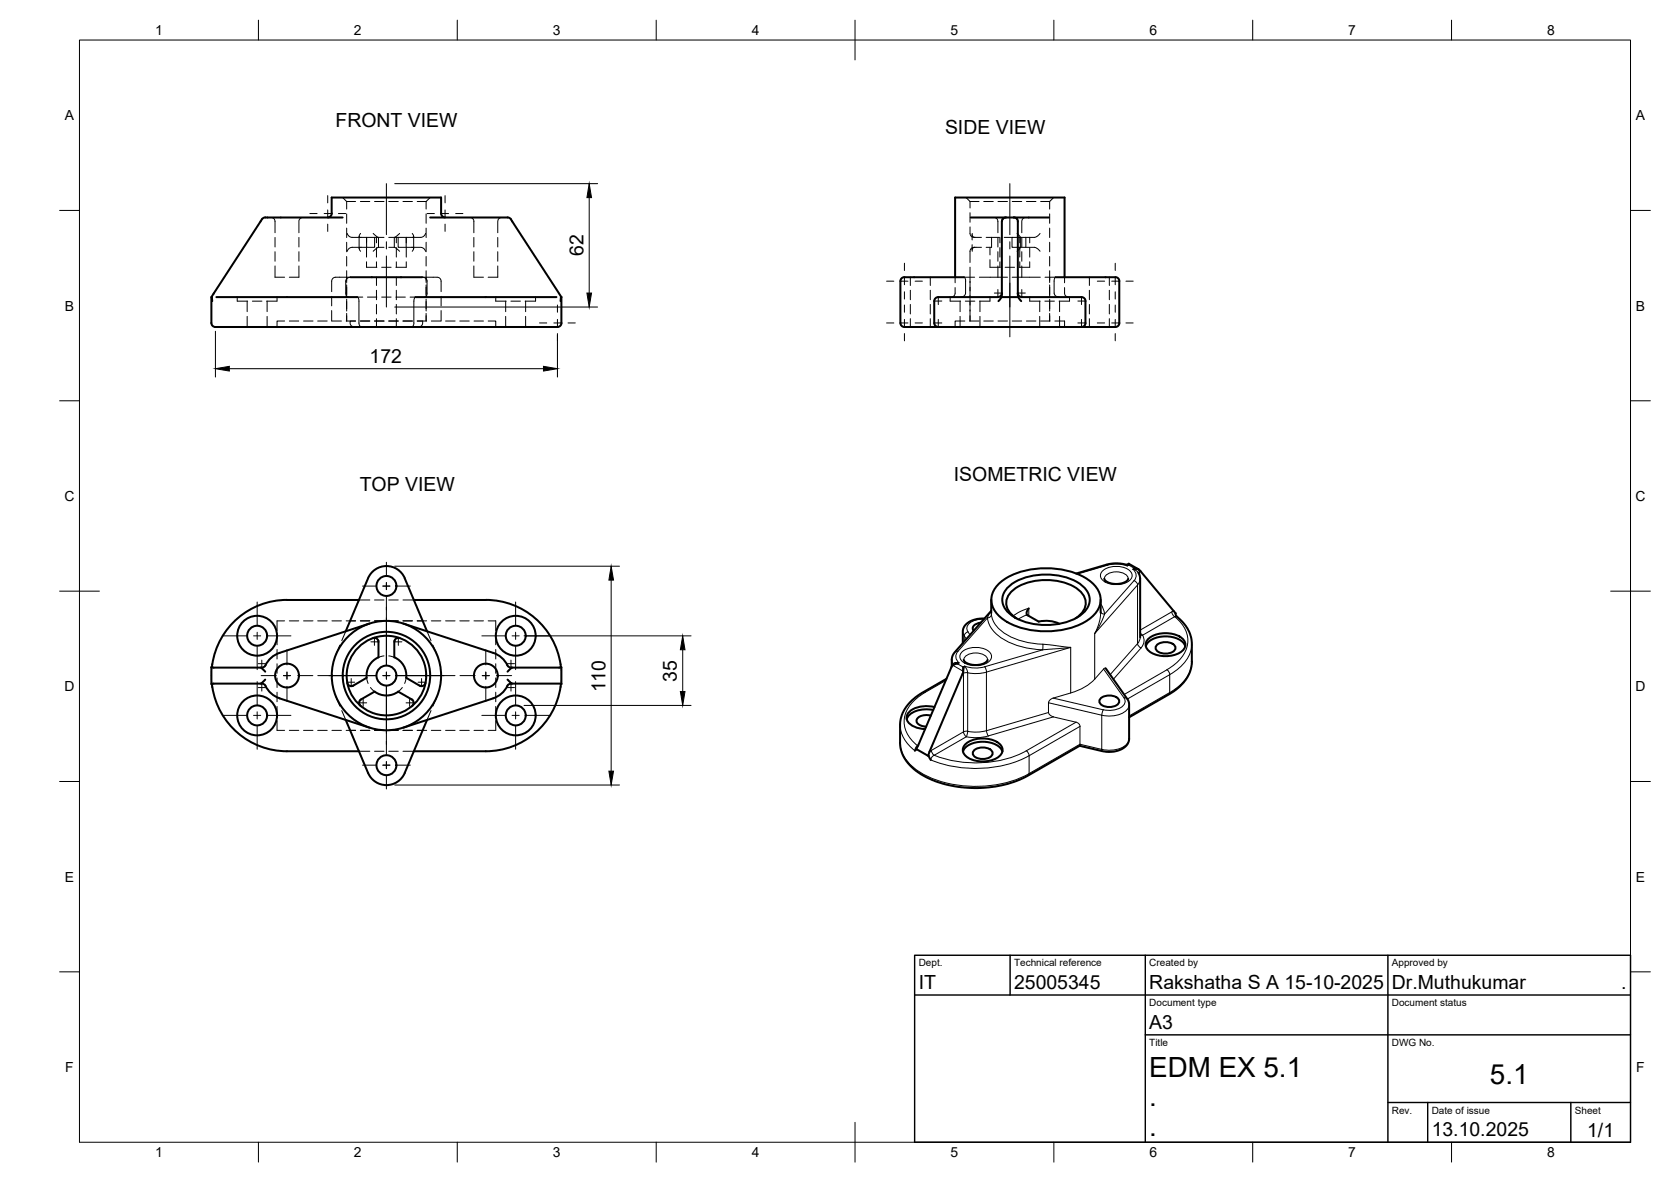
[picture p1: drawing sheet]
<svg xmlns="http://www.w3.org/2000/svg" width="420mm" height="297mm" viewBox="0 0 420 297" stroke-linecap="round" stroke-linejoin="round" font-family="sans-serif">
<!-- layer: Hidden -->
<g fill="none" stroke="#000" stroke-width=".25">
<path d="M68.2 54.7a1 1 0 0 1 1 1v2.8M69.2 59.7v2.4M75.2 59.7v2.4M76.2 54.7a.97 .97 0 0 0-1 1v2.8M86.1 49.6l1.1 1M87.2 50.6h2.2M87.2 50.6v1.9M87.2 53.7v2.4M87.2 57.3v2.4M87.3 58.7l.5 .7 .5 .2 2.3 .1M90.3 59.4v3M90.6 50.6h2.4"/>
<path d="M90.7 58.7l-.4 .7 .2 .3h6.1M92.2 59.7v2.5M93.8 58.7l1.3 1M94.2 50.6h2.4M94.2 59.7v2.5h-3.7l-.2 .2 .4 .7M94.7 59.7v1.3M95.2 59.7v2.5M97.7 50.6h2.4M99.1 59.7v2.5M99.7 59.7v1.3M100.1 59.7v2.5h3.7l.2 .2-.3 .7M100.5 58.7l-1.3 1"/>
<path d="M101.3 50.6h2.4M102.2 59.7l-.1 2.5M103.7 58.7l.3 .7-.3 .3M104 59.4v3M104.9 50.6h2.2M107 58.7l-.5 .7-.6 .3h-8.2M107.1 50.6v1.9M107.1 53.7v2.4M107.1 57.3v2.4M108.2 49.6l-1.1 1M118.2 54.7a.97 .97 0 0 1 .9 1v2.8M119.1 59.7v2.4"/>
<path d="M125.2 59.7v2.4M126.2 54.7a1 1 0 0 0-1 1v2.8M242.9 49.6l1 1M243.9 57v1.7a1.18 1.18 0 0 0 1.5 1h1.4M243.9 50.6h2.3M243.9 50.6v1.7M243.9 53.5v2.3M244.4 59v1.3M244.5 58.7v.7l.7 .3M247.4 50.6h2.3M248 59.7h3.3M249.3 59.7v2.5h-1.3"/>
<path d="M249.9 54.7a1 1 0 0 1 1 1v2.8M250.9 59.7v2.4M250.9 50.6h2.4M251.4 59.7v1.3M252.5 59.7h2M254.5 50.6h2.4M255.7 58.7l.7 .6 .2 .3-.2 .1M256.4 59.7v1.3M256.4 59.7h-1.9v2.5h2.1l-.9 .9M256.9 59.7v2.4M257.9 54.7a1 1 0 0 0-1 1v2.8M257.9 59.7v2.5"/>
<path d="M258.1 50.6h2.4M258.9 59.7v1.3M261.5 58.7l-.6 .6-.6 .3-3.8 .1 .1 2.5h3.5l.6 .2 .8 .7M261.7 50.6h2.2M263.9 50.6v1.9M263.9 53.7v2.4M263.9 57.3v2.4M264.9 49.6l-1 1M59.6 74.7v1h2.7M62.1 75.7v2.6M62.1 79.5v2.7M63.5 75.7h2.3"/>
<path d="M67.2 75.7v2.6M67.2 79.5v2.7M69.2 66.8v2.9h2.4M69.2 63.3v2.3M69.7 74.7v1h-2.7M75.2 66.8v2.9h-2.5M75.2 63.3v2.3M83.4 74.5v2.4M83.4 78v2.7M87.2 60.9v2.4M87.2 64.5v2.4M87.2 68v3"/>
<path d="M87.2 71.6v3M87.2 75.2v3M87.2 78.8v1.9M88.2 69.7h-3.7a1 1 0 0 0-1.1 1v2.6M89.8 74.7h1.4M90.6 62.2h-2.4l-.6 .4-.3 .5M92.2 65.8v1.4h2.6M92.2 62.2v2.4M92.4 74.7h2.4M94.7 62.2v2.4M94.7 65.8v1.4M94.7 69.7v2"/>
<path d="M94.7 72.9v2.4M94.7 76.5v2.4M95.2 62.2l-1.4 .9M95.2 62.2h1.4M96 67.2h2.3M96 74.7h2.3M97.7 62.2h1.4M99.1 62.2l1.4 .9M99.5 74.7h2.4M99.7 62.2v2.4M99.7 65.8v1.4M99.7 69.7v2"/>
<path d="M99.7 72.9v2.4M99.7 76.5v2.4M102.2 65.8v1.4h-2.7M102.2 62.2v2.4M103.1 74.7h1.4M103.7 62.2h2.4l.6 .4 .3 .5M106.1 69.7h3.8a1 1 0 0 1 1 1v2.6M107.1 60.9v2.4M107.1 64.5v2.4M107.1 68v3M107.1 71.6v3M107.1 75.2v3"/>
<path d="M107.1 78.8v1.9M110.9 74.5v2.4M110.9 78v2.7M119.1 66.8v2.9h2.5M119.1 63.3v2.3M124.7 74.7v1h2.6M125.2 66.8v2.9h-2.5M125.2 63.3v2.3M127.1 75.7v2.6M127.1 79.5v2.7M128.5 75.7h2.4M132.2 75.7v2.6"/>
<path d="M132.2 79.5v2.7M134.7 74.7v1h-2.7M228.9 69.7v2M228.9 72.9v2.4M228.9 76.5v2.4M233.9 69.7v2M233.9 72.9v2.4M233.9 76.5v2.4M238.9 74.7v1h2.6M240.2 72.3v1.4a1 1 0 0 1-1 1M240.2 69.7v1.4M241.4 75.7v2.6"/>
<path d="M241.4 79.5v2.7M242.4 69.7h2.7M242.7 75.7h2.4M243.9 67.1v2.4M243.9 69.7v11M244.4 61.5v1.3M245.2 62.2h-.3a1 1 0 0 0-1 .9v2.9M246.3 69.7h4.6M246.4 75.7v2.6M246.4 79.5v2.7M246.8 62.2h-1.9l-.4 .3v.6M248.9 65.3v1.9h2.6"/>
<path d="M248.9 74.7v1h-2.6M248.9 62.2v1.9M250.9 69.7h2.4M250.9 63.3v2.3M250.9 66.8v2.9M251.4 62.2v2.4M251.4 65.8v1.4M252.7 67.2h2.4M254.5 69.7h2.4M256.4 62.2v2.4M256.4 65.8v1.4M256.9 69.7h4.7"/>
<path d="M256.9 63.3v2.3M256.9 66.8v2.9M258.9 65.8v1.4h-2.6M258.9 74.7v1h2.6M258.9 62.2v2.4M261.4 75.7v2.6M261.4 79.5v2.7M262.7 75.7h2.4M262.8 69.7h2.7M263.9 60.9v2.4M263.9 64.5v2.4M263.9 68v3"/>
<path d="M263.9 71.6v3M263.9 75.2v3M263.9 78.8v1.9M266.4 75.7v2.6M266.4 79.5v2.7M267.7 72.3v1.4a1 1 0 0 0 1 1M267.7 69.7v1.4M268.9 74.7v1h-2.6M273.9 69.7v2M273.9 72.9v2.4M273.9 76.5v2.4M278.9 69.7v2"/>
<path d="M278.9 72.9v2.4M278.9 76.5v2.4M71.6 80.7h-1.9v1.5M72.7 80.7h2.4M76.3 80.7h2.4M79.9 80.7h2.4M83.5 80.7h2.4M87 80.7h2.4h-1.4a1.14 1.14 0 0 0 1.1 1.5M90.6 80.7h2.4M94.2 80.7h2.4M94.7 80.1v2.1M97.7 80.7h2.4"/>
<path d="M99.7 80.1v2.1M101.3 80.7h2.4M104.9 80.7h2.4M106.3 80.7a1.14 1.14 0 0 1-1.1 1.5M108.5 80.7h2.3M112 80.7h2.4M115.6 80.7h2.4M119.2 80.7h2.4M122.7 80.7h2v1.5M228.9 80.1v2.1M233.9 80.1v2.1M242.6 80.7h-2.4v1.5"/>
<path d="M243.8 80.7h2.4M247.4 80.7h2.3M250.9 80.7h2.4M254.5 80.7h2.4M258.1 80.7h2.4M261.7 80.7h2.3M265.2 80.7h2.5v1.5M273.9 80.1v2.1M278.9 80.1v2.1M69.7 159.7v2.3M71.6 156h-1.9v2.5M72.7 156h2.4"/>
<path d="M76.3 156h2.4M79.9 156h2.4M83.5 156h2.4M86.9 158.7l-1 2.3M87 156h2.4M90.3 150.8h2.7M90.6 156h2.4M94.2 156h2.4M94.2 150.8h2.4M97.7 156h2.4M97.7 150.8h2.4M101.3 156h2.4"/>
<path d="M101.3 150.8h2.8M104.9 156h2.4M107.4 158.7l1 2.3M108.5 156h2.3M112 156h2.4M115.6 156h2.4M119.2 156h2.4M122.7 156h2v2.5M124.7 159.7v2.3M53.3 167.6l-.2 2.2 .2 2.1M69.7 163.2v2.4M69.7 166.8v2.4"/>
<path d="M69.7 170.4v2.4M69.7 174v2.3M69.7 177.5v2.4M84.5 175.1l1 2.4M85.5 162.1l-1 2.3M85.9 178.6l1 2.3M92.2 170.3l.4 1.5M93.2 172.8l1 1M96.6 164.8l-1.4 .4M97.7 164.8l1.4 .4M101.2 172.8l-1.1 1M102.1 170.3l-.4 1.5"/>
<path d="M108.4 178.6l-1 2.3M108.8 162.1l1 2.3M109.8 175.1l-1 2.4M124.7 163.2v2.4M124.7 166.8v2.4M124.7 170.4v2.4M124.7 174v2.3M124.7 177.5v2.4M141 167.6l.2 2.2-.2 2.1M69.7 181.1v2.4h1.9M72.7 183.5h2.4M76.3 183.5h2.4"/>
<path d="M79.9 183.5h2.4M83.5 183.5h2.4M87 183.5h2.4M90.3 188.8h2.7M90.6 183.5h2.4M94.2 183.5h2.4M94.2 188.8h2.4M97.7 183.5h2.4M97.7 188.8h2.4M101.3 183.5h2.4M101.3 188.8h2.8M104.9 183.5h2.4"/>
<path d="M108.5 183.5h2.3M112 183.5h2.4M115.6 183.5h2.4M119.2 183.5h2.4M124.7 181.1v2.4h-2"/>
</g>
<!-- layer: Visible -->
<g fill="none" stroke="#000" stroke-width=".51">
<path d="M65.8 55.1l-12.6 19.5 .2 1.1M66.7 54.7h19.4M66.7 54.6l-.8 .5M82.4 54.6a.97 .97 0 0 0 1-1v-4h27.5v4a1.01 1.01 0 0 0 1 1M108.2 54.7h19.4M127.6 54.6l.9 .5M128.5 55.1l12.7 19.6M244.1 54.7h19.6M251.9 55.7l-.1 19M252.9 54.6l-.6 .3-.4 .7M254.9 54.6l.7 .3 .3 .7v18.4l.1 .7 .8 1M53.1 74.7v6.5a1.01 1.01 0 0 0 1.1 1"/>
<path d="M54.4 74.7h35.4M88.2 69.7h17.9M104.5 74.7h35.4M141.2 74.7l-.3 1M141.2 74.7v6.5a1.4 1.4 0 0 1-1.7 1h-85.4M227.4 69.7h15M227.4 69.6a1.01 1.01 0 0 0-1 1.1v10.5a1.01 1.01 0 0 0 1 1M240.2 69.7v-20.1h27.5v20.1M251.8 74.7l-.7 1M251.8 74.7h4.2M251.9 73.7a1.01 1.01 0 0 1-1 1h-14a1.86 1.86 0 0 0-1.9 .6l-.1 5.9a1.01 1.01 0 0 0 1 1M255.9 73.7a1.01 1.01 0 0 0 1 1h14a1.91 1.91 0 0 1 2 .6v5.9a.97 .97 0 0 1-1 1"/>
<path d="M265.5 69.7h13.9a1.99 1.99 0 0 1 2 .6l.1 10.9a1.4 1.4 0 0 1-1.7 1h-7.9M227.4 82.2h8.5M235.9 82.2h36M72.2 150.8h18.1M72.2 150.8a19 19 0 0 0-18.8 16.1M86.9 158.7l5.7-13.4a5 5 0 0 1 4.6-3.1 5 5 0 0 1 4.6 3.1l5.6 13.4M92.9 156.7l-22.6 7.4a6.3 6.3 0 0 0-3.7 3.3l-.8 .4-12.7-.1M104.1 150.8h18.1M122.2 150.8a19.2 19.2 0 0 1 18.9 16.9l-12.6 .1-.5-.2a7.5 7.5 0 0 0-4-3.5l-22.6-7.4M246.6 156.5a1.74 1.74 0 0 0-2 1.7l.2 .3M247.5 155.5h-1.3l-1.4 .3-1.2 .5-.9 .8-.6 1.3v3.2M249.2 153.5l-9.1 10.4a2.87 2.87 0 0 0-.8 1.9v1.7"/>
<path d="M249.2 150.7v3.3M251.2 146.7a18.8 18.8 0 0 1 14.8-3.7 14.6 14.6 0 0 1 9.6 4.5 5.1 5.1 0 0 1-.8 7.3 18.8 18.8 0 0 1-14.8 3.7 14.6 14.6 0 0 1-9.6-4.6 5.1 5.1 0 0 1 .8-7.2zM253.4 147.6a15.2 15.2 0 0 1 12.8-2.9 9.9 9.9 0 0 1 7.4 4.4 4.3 4.3 0 0 1-1.8 5.5 16.6 16.6 0 0 1-17.6 0 4.3 4.3 0 0 1-.8-7zM255.6 155.4a4.1 4.1 0 0 1-1.3-6.7 14.1 14.1 0 0 1 12.4-2.5 8.7 8.7 0 0 1 6 4 4.1 4.1 0 0 1-2.3 5.2M258.7 152.9l-.6 .9 .1 .7 3 1.7 1.5-.2 1.6 .1 2.1 .6M276.8 150.7v3.3M277.7 145.4l.2 .5 .6 .4 1.8 .5 2.3-.4 .7-.4 .4-.6M283.8 141.7v.3M283.8 141.7l-.5 .2-2.3-.3-2.2 .1-8.2 2.4M283.8 141.7l2.4 1.4M285.3 142.8l.9 .2 .6 .6M286.2 143.9l.5 1.4v14.9"/>
<path d="M286.8 143.6l8.7 10.6a1.95 1.95 0 0 0 1.2 1.4 8.5 8.5 0 0 1 3 6.2l-.1 5.8-.6 1.8-1.4 2.1-1 1.1-1.9 1.4-10.8 6.3M53.1 167.7v4.2M53.4 166.9l-.3 .8M65.5 167.8l1.2 1M66.7 170.8l-1.2 1M90.7 177.4l-.4-.7 .3-.8 3.6-2.1a5 5 0 0 0 5.9 0l3.6 2.1 .3 .8-.3 .7M92.2 170.3l-3.7 2.1-.8-.1-.4-.7M93.8 160.3l.8 .1 .5 .6M95.1 161l.1 4.2a5 5 0 0 0-3 5.1M99.1 161.3v3.9M99.2 165.2a5 5 0 0 1 2.9 5.1l3.8 2.1 .7-.1 .4-.7M99.2 161v.3"/>
<path d="M100.5 160.3l-.8 .1-.5 .6M127.6 170.8l1.2 1M128.8 167.8l-1.2 1M141.2 171.9l-12.7-.1-.5 .1a7.5 7.5 0 0 1-4 3.6l-22.6 7.4M141.2 171.9l-.2 .1a19 19 0 0 1-18.8 16.8h-18.1M141.2 167.7v4.2M234.1 179.8a3.1 3.1 0 0 0-3.6 1.2 1.71 1.71 0 0 0 1.8 1.5l.6 .1M234.7 178.4a6.4 6.4 0 0 0-6.5 1.9l-.2 .4M235 177.7a7.1 7.1 0 0 0-6.5 1.3 2.14 2.14 0 0 0 1.1 3.5l1.4 .5 1.6 .2M239.9 167l-.1 .1M240.8 166.8l-1 .2-.5 .5-8.9 20.7 3 1.7M242 169.3l-8.3 19.6-.3 1 .6 1.1"/>
<path d="M242.2 167.6v1.1M242.2 168.7l-.2 .6M242.3 165.8l.1 .3 .7 .6 1.9 .4 1.4-.1 .9-.2 .7-.5 .3-.5M276.7 175.5a3.4 3.4 0 0 1 4.7 .4 1.57 1.57 0 0 1-1.8 1.7 3 3 0 0 1-3.1-1v-.7zM278 168l5.6 7.9 .3 .7v9.4l-.6 1.2-1.1 1-1.9 .6-2 .1-6.8-1.5-15.1 8.5-4.2 1.4-4.3 .6h-5.4l-4.6-.7-2.8-.9-1.9-.8-1.8-1-1.9-1.5a8.6 8.6 0 0 1-3.2-6.3l.1-5.9 .5-1.6 .9-1.5 1.6-1.8 1.6-1.2 7-4.1M288.1 162.4a4.9 4.9 0 0 1 5-2.5 4.9 4.9 0 0 1 4.9 2.5M288.9 160.4a7.1 7.1 0 0 1 8.8 .5 2.1 2.1 0 0 1-1.1 3.1 7.5 7.5 0 0 1-7.7-.4 1.94 1.94 0 0 1 0-3.2zM290.9 162.1a3.4 3.4 0 0 1 4.6 .3 1.57 1.57 0 0 1-1.8 1.8 3 3 0 0 1-3.1-1v-.8zM86.9 180.9l5.7 13.3a5 5 0 0 0 4.6 3.1 5 5 0 0 0 4.6-3.1l5.6-13.3M92.9 182.9l-22.6-7.4a6.3 6.3 0 0 1-3.7-3.4l-.8-.3h-12.2l-.5 .1 .2 .1a19.1 19.1 0 0 0 18.9 16.8h18.1M230.4 188.3l-.4 .4M242.1 188.9a4.9 4.9 0 0 1 5-2.5 4.9 4.9 0 0 1 4.9 2.5"/>
<path d="M242.9 186.9a7.1 7.1 0 0 1 8.8 .5 2.1 2.1 0 0 1-1.1 3.1 7.5 7.5 0 0 1-7.7-.4 1.94 1.94 0 0 1 0-3.2zM244.9 188.6a3.4 3.4 0 0 1 4.6 .3 1.57 1.57 0 0 1-1.8 1.8 3 3 0 0 1-3-1v-.8z"/>
<circle cx="64.7" cy="159.8" r="5"/>
<circle cx="64.7" cy="159.8" r="2.51"/>
<circle cx="97.2" cy="147.3" r="2.51"/>
<circle cx="129.7" cy="159.8" r="5"/>
<circle cx="129.7" cy="159.8" r="2.51"/>
<circle cx="64.7" cy="179.8" r="5"/>
<circle cx="64.7" cy="179.8" r="2.51"/>
<circle cx="72.2" cy="169.8" r="3"/>
<circle cx="97.2" cy="169.8" r="10"/>
<circle cx="97.2" cy="169.8" r="2.51"/>
<circle cx="97.2" cy="169.8" r="11"/>
<circle cx="97.2" cy="169.8" r="13.7"/>
<circle cx="122.2" cy="169.8" r="3"/>
<circle cx="129.7" cy="179.8" r="5"/>
<circle cx="129.7" cy="179.8" r="2.51"/>
<circle cx="97.2" cy="192.3" r="2.51"/>
</g>
<!-- layer: Visible Narrow -->
<g fill="none" stroke="#000" stroke-width=".25">
<path d="M88.2 69.6a1.18 1.18 0 0 0-1.3 1.1v3a.89 .89 0 0 0 .6 1M89.8 74.7l.3 .3 .2 .7v5.5a.89 .89 0 0 0 .6 1M104.1 75.7v5.5M104.5 74.7l-.3 .3-.1 .7M106.1 69.6a1.18 1.18 0 0 1 1.3 1.1M107.4 70.7v3M107.4 73.7a.9 .9 0 0 1-.5 1M242.4 69.6l.3 .3 .1 .8M242.8 70.7v3a1.1 1.1 0 0 1-1.2 1M265.1 73.7a1.1 1.1 0 0 0 1.2 1M265.5 69.6l-.4 .7-.1 3.4M104.1 81.2a.89 .89 0 0 1-.7 1"/>
<path d="M242.1 158.7l.4 1.1M242.4 159.8v1.4M242.4 159.8l.6 .8M243.4 158.8l.5 .7M243.4 158.8a1.19 1.19 0 0 0-.9 1M247.4 155.6a4.1 4.1 0 0 0-4.3 2l.3 1.2M249.2 154l.1 .4M249.2 153.5l-.9 1.8-7.4 8.4M254.8 154.8l1.4-1 2.5-.9v1.9M258.2 154.5l-2.2 1.1M276.7 151.7l.7 1.3 .3 1.3M276.8 154l-.5 2.7-1 2.5v11.5"/>
<path d="M276.8 153.7a.94 .94 0 0 0 .9 .6M277.3 143.4a5.6 5.6 0 0 1 7.2 .5 1.93 1.93 0 0 1-1.6 2.6 5.6 5.6 0 0 1-6-1.1 1.5 1.5 0 0 1 .4-2zM277.7 145.4a2.98 2.98 0 0 1 3.7-1.6 2.29 2.29 0 0 1 2.3 1.6M277.7 154.3l-1 2.6-1.4 2.3 10.7-12.2v14.7M278.1 141.9l.3 .1M278.4 142.1l-7.5 2.2M278.4 142.1l1.4-.3h1.5l2.1 .4M283.4 142.2l.4-.2 1.4 .8-.4 .3M283.7 141.8h-.1a.25 .25 0 0 1-.2 .3 .25 .25 0 0 1-.3-.2l-.1-.1M284.9 143a1.91 1.91 0 0 1 .2 2.9M286.6 143.7l-.5-.6h-1.3l.8 .3 .6 .5M286.6 143.7v1"/>
<path d="M286.6 143.7l-.3 .3M286.7 145.4l-.2 .8-.5 .8a1.22 1.22 0 0 0-.9-1.1l-7.4 8.4M286.7 158.9l.6 .7M286.7 159.6h.6M286.8 143.6l-.2 .1M287.3 159.6a2.54 2.54 0 0 1-.4 3.2l-6.9 7.9M294.6 153.7l.2 .7 .5 .6M295.1 153.6l-8.4 4.8M295.4 155a7.1 7.1 0 0 1 2.6 8.8 10.8 10.8 0 0 1-4.6 4.5M295.8 154.9h-.4l-8.1 4.7M232.1 174h.5M232.6 174a8.9 8.9 0 0 0-5.3 7.5 7.9 7.9 0 0 0 3.4 5.9"/>
<path d="M237.8 171l-5.2 3M239.3 165.8l.4 1.2M239.6 167.2l2.6 1.5M239.7 167l.1-.4 .4-.1 1 .1-1.3 .4M239.7 167v.1M240.9 163.7l-.8 .1M240.9 163.7a1.92 1.92 0 0 0 .3 2.9l-.5 .2 1.5 .8 .4-.2 1.3 .4 1.5 .1 2.2-.3M241.9 163.8a5.6 5.6 0 0 1 7.2 .4 1.93 1.93 0 0 1-1.6 2.7 5.6 5.6 0 0 1-5.9-1.2 1.5 1.5 0 0 1 .3-1.9zM242.3 165.8a2.98 2.98 0 0 1 3.7-1.7 2.29 2.29 0 0 1 2.3 1.7M243.3 169.1l-.2-.8-.5-.9-.3 1.7v14.8M243.3 169.1v14.7l2.8 .2 2-.4M243.3 169.1l-.5-.1-.8 .3"/>
<path d="M247.6 167.6l.5 1.3M248 168.9l21.2-6.2v11.4M248 168.9v14.7M248.1 168.9l-2 .4-2.8-.2M262.2 163.3l-14.6 4.3M262.2 161.9l7 .8-7 .6M262.2 161.9a15.6 15.6 0 0 1-11.9-4.8l-.8-1.8-.2-.9a.97 .97 0 0 1-1 .9 8.8 8.8 0 0 0 6.1 6.4 22.1 22.1 0 0 0 7.8 1.6M262.2 161.9v1.4M263.6 176.6l13.4 3.1v8.6l-5.5-1.3M263.6 179.1l-15.6 4.5M263.6 176.6v2.5M263.6 179l.3 .6 1 .5"/>
<path d="M264.8 175.4l12.6 3-.4 1.3a6.7 6.7 0 0 0 6.7-1.7l.2-.9M264.8 175.4l-.7 .4-.5 .8M269.2 174.1l-4.4 1.3M275.3 170.7l2.2-2.6 5.1 7.3M275.3 170.7a12.6 12.6 0 0 1-6.1 3.4M278 168l-.5 .1M282.6 175.4a1.82 1.82 0 0 1-1.4 2.7l-1.8 .4-2-.1M282.6 175.4l.8 .2M286 161.7l-6.9 7.8M286 161.7a1.25 1.25 0 0 0 .9 1.1M286.7 160.2l-.2 .8-.5 .7M294.1 169.6v4.4"/>
<path d="M294.1 169.6l-10.6 6.1M294.1 174l-10.2 5.9M294.1 169.5l-.2-.7-.5-.5-10.7 6.2M294.1 174l-.2 .5M299.7 161.8a9.5 9.5 0 0 1-5.6 7.7M299.7 166.3a9.5 9.5 0 0 1-5.6 7.7M226.3 186.7a9 9 0 0 0 4.8 7.2 29.5 29.5 0 0 0 27.7 .5l-.2 .5M226.3 182.2a8.4 8.4 0 0 0 3.7 6.5l.1-.6 .6-.7M230.7 187.4h.1M230.9 187.2l-.2 .2M234.2 188.6l.4 1a28 28 0 0 0 23.5-.9M242.3 183.9l-8.6 5"/>
<path d="M242.3 183.9l.2 .7 .5 .5M242.3 183.9l1-.1-.3 1.3M243 185.2l-8.4 4.7-.4 .5-.2 .6M248.1 183.6l.4 1.3M248.5 184.9a11.8 11.8 0 0 1-5.5 .3M258.1 188.7l.5 .5 .2 .7a30.1 30.1 0 0 1-24.7 1.1M270.6 181.5l-5.7-1.3-16.4 4.7M270.6 181.5l-12.6 7.2M270.6 181.5a1.24 1.24 0 0 1 1 1M271.5 182.5l-12.7 7.4v4.5l12.7-7.4M271.5 182.5v4.5M271.6 187l-.1 .4"/>
<path d="M283.9 185.6a3.6 3.6 0 0 1-3.4 2.8l-2.1 .1-1.4-.2 .2 .5"/>
</g>
<!-- layer: BORDER -->
<g fill="none" stroke="#000" stroke-width=".25">
<path d="M20 10.1h390v276.9h-390zM65 5.1v5M115 5.1v5M165 5.1v5M215 5.1v10M265 5.1v5M315 5.1v5M365 5.1v5M15 52.9h5M410 52.9h5M15 100.7h5M410 100.7h5"/>
<path d="M15 148.6h10M405 148.6h10M15 196.4h5M410 196.4h5M15 244.2h5M410 244.2h5M65 287v5M115 287v5M165 287v5M215 282.1v9.9M265 287v5M315 287v5"/>
<path d="M365 287v5"/>
</g>
<!-- layer: TITLEBLOCK -->
<path d="M230 240.1h180v46.9h-180zM230 250h180M254 240.1v9.9M288 240.1v46.9M349 240.1v46.9M288 260.1h122M349 277.1h61M359 277.1v9.9M395 277.1v9.9" fill="none" stroke="#000" stroke-width=".36"/>
<!-- layer: Smart Centers -->
<g fill="none" stroke="#000" stroke-width=".25">
<path d="M77.9 53.7h1.8M81.5 53.7h1.8M82.4 49.2v1.8M82.4 52.8v1.8M82.4 56.3v1.9M85.1 53.7h1.8M97.2 46.2v12.8M107.4 53.7h1.8M111 53.7h1.8M111.9 49.2v1.8M111.9 52.8v1.8M111.9 56.3v1.9"/>
<path d="M114.6 53.7h1.8M253.9 46.2v12.8M97.2 60.8v1.8M97.2 64.3v12.9M140.2 76.7v1.8M222.9 70.7h1.8M226.5 70.7h1.8M227.4 66.2v1.8M227.4 69.8v1.8M227.4 73.3v1.8M227.4 76.7v1.8M230.1 70.7h1.8"/>
<path d="M235 75.7h1.8M235.9 74.8v1.7M250 73.6h1.8M250.9 72.8v1.8M253.9 60.8v1.8M253.9 64.3v20.4M256 73.6h1.8M256.9 72.8v1.8M271 75.7h1.8M271.9 74.8v1.7M275.9 70.7h1.8M279.5 70.7h1.8"/>
<path d="M280.4 66.2v1.8M280.4 69.8v1.8M280.4 73.3v1.8M280.4 76.7v1.8M283.1 70.7h1.8M135.7 81.2h1.8M139.3 81.2h1.8M140.2 80.3v1.7M140.2 83.8v1.8M142.8 81.2h1.9M222.9 81.2h1.8M226.5 81.2h1.8"/>
<path d="M227.4 80.3v1.7M227.4 83.8v1.8M230.1 81.2h1.8M235 81.2h1.8M235.9 80.3v1.7M271 81.2h1.8M271.9 80.3v1.7M275.9 81.2h1.8M279.5 81.2h1.8M280.4 80.3v1.7M280.4 83.8v1.8M283.1 81.2h1.8"/>
<path d="M56.2 159.8h5.8M63.8 159.8h1.8M64.7 151.3v5.8M64.7 158.9v1.8M67.3 159.8h5.9M91.2 147.3h3.3M96.3 147.3h1.7M97.2 141.3v3.3M97.2 146.4v1.8M97.2 150v17.1M99.8 147.3h3.4M121.2 159.8h5.8"/>
<path d="M128.8 159.8h1.8M129.6 151.3v5.8M129.6 158.9v1.8M132.3 159.8h5.9M56.2 179.8h5.8M63.8 179.8h1.8M64.7 162.5v5.8M64.7 171.3v5.8M64.7 178.9v1.8M64.9 172.8h1.8M64.9 166.8h1.8M65.7 169.8h3.8"/>
<path d="M65.8 165.9v1.8M65.8 171.9v1.8M67.3 179.8h5.9M71.3 169.8h1.7M72.2 163.3v3.8M72.2 168.9v1.8M72.2 172.5v3.8M74.8 169.8h3.9M79.9 169.8h14.6M87.4 171.4h1.8M88.3 170.5v1.8M90.4 176.6h1.8"/>
<path d="M91.3 175.7v1.8M93.3 161.3h1.8M94.1 160.4v1.8M96.3 169.8h1.7M97.2 168.9v1.8M97.2 172.5v17.1M99.3 161.3h1.7M99.8 169.8h14.6M100.2 160.4v1.8M102.1 176.6h1.8M103 175.7v1.8M105.1 171.4h1.8"/>
<path d="M106 170.5v1.8M115.7 169.8h3.8M121.2 179.8h5.8M121.3 169.8h1.7M122.2 163.3v3.8M122.2 168.9v1.8M122.2 172.5v3.8M124.8 169.8h3.9M127.6 172.8h1.8M127.6 166.8h1.8M128.5 165.9v1.8M128.5 171.9v1.8"/>
<path d="M128.8 179.8h1.8M129.6 162.5v5.8M129.6 171.3v5.8M129.6 178.9v1.8M132.3 179.8h5.9M64.7 182.5v5.8M91.2 192.3h3.3M96.3 192.3h1.7M97.2 191.4v1.8M97.2 195v3.3M99.8 192.3h3.4M129.6 182.5v5.8"/>
</g>
<!-- layer: FD_Dimensions -->
<path d="M99.3 46.2h51M148.1 49.7v23.9M99.3 77.2h51M54.2 83.3v11.4M57.7 92.7h79M140.2 84.3v10.4M99.3 142.3h56.5M131.8 159.8h42M153.7 145.8v48M131.8 177.3h42M171.7 163.3v10.5M99.3 197.3h56.5" fill="none" stroke="#000" stroke-width=".25"/>
<path d="M148.1 46.2l.6 3.5h-1.1zM147.6 73.6h1.1l-.6 3.6zM54.2 92.7l3.5-.6v1.1zM136.7 92.1l3.5 .6-3.5 .5zM153.7 142.3l.6 3.5h-1.2zM171.7 159.8l.5 3.5h-1.1zM171.1 173.8h1.1l-.5 3.5zM153.1 193.8h1.2l-.6 3.5z" fill="#000" stroke="#000" stroke-width=".25"/>
<g font-size="7">
<text x="289" y="270.6">EDM EX 5.1</text>
<text x="374.6" y="272.3">5.1</text>
<text x="289" y="278.1">.</text>
<text x="289" y="285.5">.</text>
</g>
<g font-size="4.9">
<text x="84.4" y="31.9">FRONT VIEW</text>
<text x="237.6" y="33.6">SIDE VIEW</text>
<text x="146.7" y="64.3" transform="rotate(-90 146.7 64.3)">62</text>
<text x="92.9" y="91.3">172</text>
<text x="90.4" y="123.5">TOP VIEW</text>
<text x="239.8" y="121">ISOMETRIC VIEW</text>
<text x="170.2" y="171.3" transform="rotate(-90 170.2 171.3)">35</text>
<text x="152.2" y="174" transform="rotate(-90 152.2 174)">110</text>
<text x="231" y="248.5">IT</text>
<text x="255" y="248.5">25005345</text>
<text x="289" y="248.5">Rakshatha S A 15-10-2025</text>
<text x="350" y="248.5">Dr.Muthukumar</text>
<text x="407.6" y="248.5">.</text>
<text x="289" y="258.6">A3</text>
<text x="360" y="285.5">13.10.2025</text>
<text x="399.1" y="285.7">1/1</text>
</g>
<g font-size="3.5">
<text x="39" y="8.8">1</text>
<text x="89" y="8.8">2</text>
<text x="139" y="8.8">3</text>
<text x="189" y="8.8">4</text>
<text x="239" y="8.8">5</text>
<text x="289" y="8.8">6</text>
<text x="339" y="8.8">7</text>
<text x="389" y="8.8">8</text>
<text x="16.3" y="30.2">A</text>
<text x="411.3" y="30.2">A</text>
<text x="16.3" y="78">B</text>
<text x="411.3" y="78">B</text>
<text x="16.2" y="125.9">C</text>
<text x="411.2" y="125.9">C</text>
<text x="16.2" y="173.7">D</text>
<text x="411.2" y="173.7">D</text>
<text x="16.3" y="221.6">E</text>
<text x="411.3" y="221.6">E</text>
<text x="16.4" y="269.4">F</text>
<text x="411.4" y="269.4">F</text>
<text x="39" y="290.8">1</text>
<text x="89" y="290.8">2</text>
<text x="139" y="290.8">3</text>
<text x="189" y="290.8">4</text>
<text x="239" y="290.8">5</text>
<text x="289" y="290.8">6</text>
<text x="339" y="290.8">7</text>
<text x="389" y="290.8">8</text>
</g>
<g font-size="2.5">
<text x="231" y="242.9">Dept.</text>
<text x="255" y="242.9">Technical reference</text>
<text x="289" y="242.9">Created by</text>
<text x="350" y="242.9">Approved by</text>
<text x="289" y="252.8">Document type</text>
<text x="350" y="252.8">Document status</text>
<text x="289" y="262.9">Title</text>
<text x="350" y="262.9">DWG No.</text>
<text x="350" y="279.9">Rev.</text>
<text x="360" y="279.9">Date of issue</text>
<text x="396" y="279.9">Sheet</text>
</g>
</svg>
